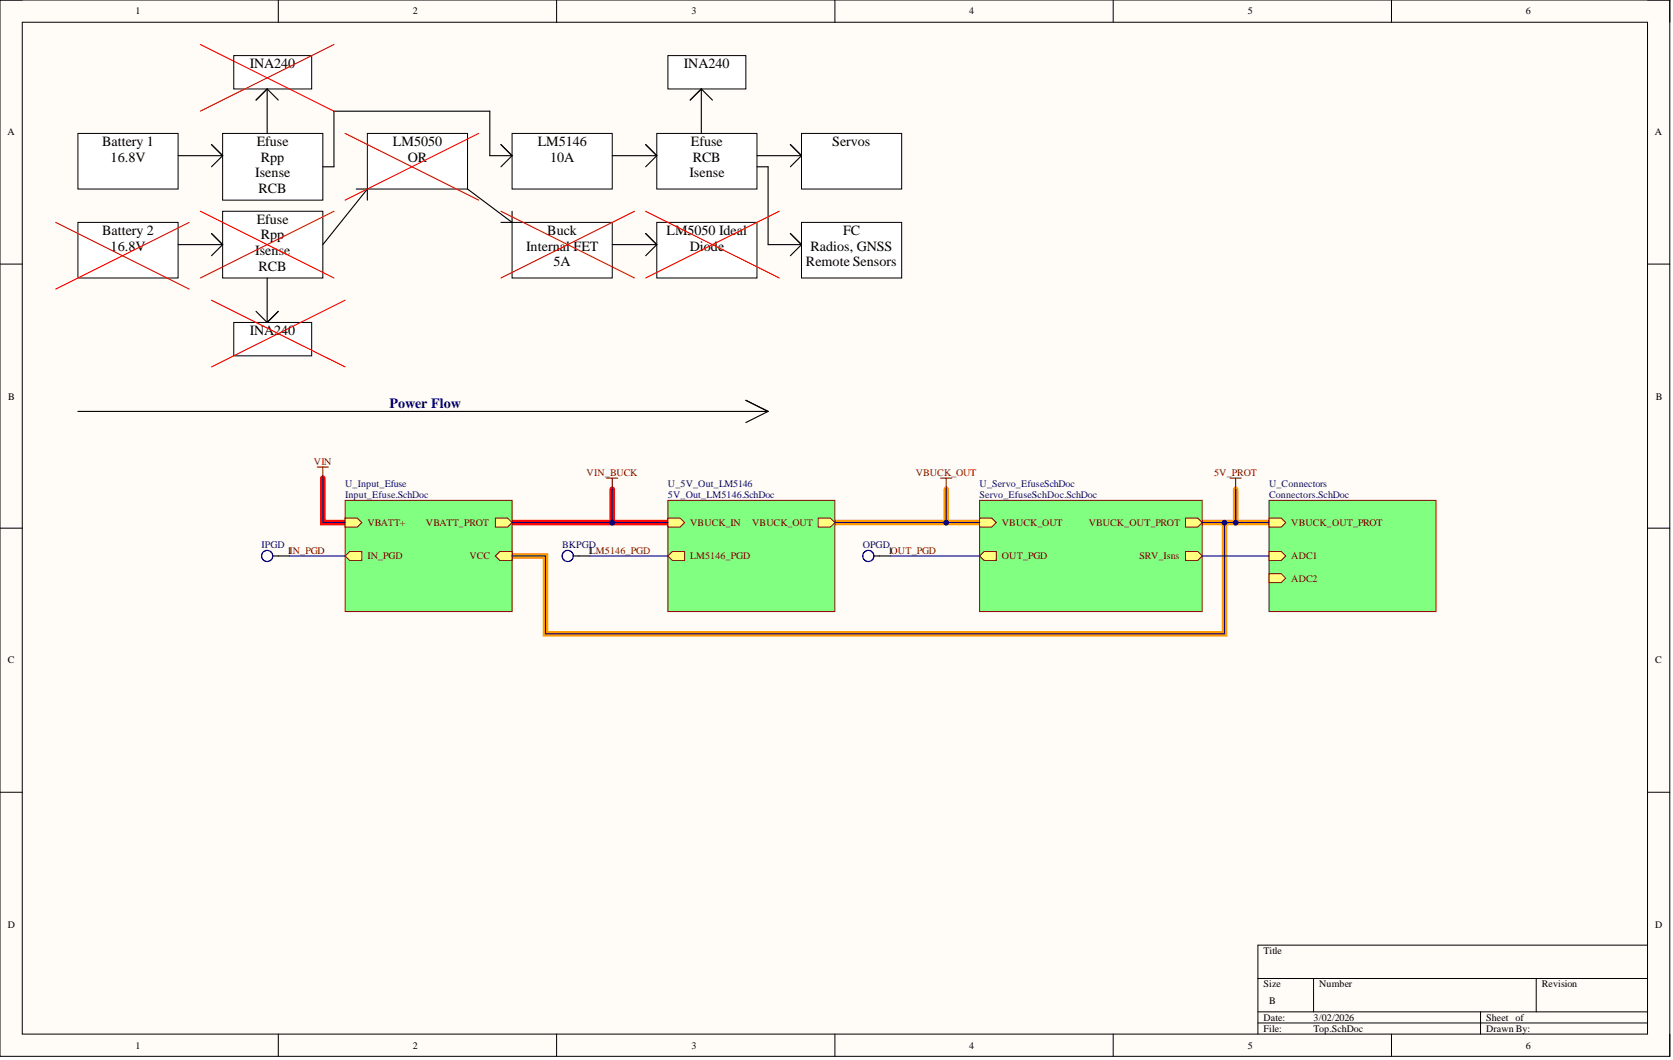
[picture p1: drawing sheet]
<svg xmlns="http://www.w3.org/2000/svg" width="381mm" height="241mm" viewBox="0 0 381 241" stroke-linecap="round" stroke-linejoin="round" font-family="sans-serif">
<path d="M0 0h380.3v240.5h-380.3z" fill-rule="evenodd" fill="#fffcf8"/>
<path d="M0 0h380.3v240.5h-380.3z" fill="none" stroke="#000" stroke-width=".23"/>
<path d="M5.1 5.1h370.1v230.3h-370.1z" fill-rule="evenodd" fill="#fffcf8"/>
<g fill="none" stroke="#000" stroke-width=".23">
<path d="M0 0h5.1M5.1 5.1h370.1v230.3h-370.1zM63.4 0v5.1M126.8 0v5.1M190.1 0v5.1M253.5 0v5.1M316.9 0v5.1M375.2 0h5.1v5.1M0 60.1h5.1M375.2 60.1h5.1M0 120.2h5.1M375.2 120.2h5.1"/>
<path d="M0 180.3h5.1M375.2 180.3h5.1M375.2 215.2h-88.7v20.2M63.4 235.4v5.1M126.8 235.4v5.1M190.1 235.4v5.1M253.5 235.4v5.1M286.5 222.7h88.7M286.5 230.3h88.7M286.5 232.9h88.7M299.1 222.7v7.6M316.9 235.4v5.1"/>
<path d="M337.2 230.3v5.1M349.8 222.7v7.6M380.3 235.4v5.1"/>
</g>
<path d="M73.5 108.8v10.2h5.1M116.6 119h35.5M139.4 111.4v7.6" fill="none" stroke="#f00" stroke-width="1.3"/>
<path d="M190.1 119h33M215.5 111.4v7.6M273.8 119h15.2M278.9 119v25.3h-154.7v-17.7h-7.6M281.4 111.4v7.6" fill="none" stroke="#f90" stroke-width="1.3"/>
<path d="M17.7 30.4h22.9v12.6h-22.9z" fill-rule="evenodd" fill="#fff"/>
<path d="M17.7 30.4h22.9v12.6h-22.9z" fill="none" stroke="#000" stroke-width=".23"/>
<path d="M17.7 50.6h22.9v12.7h-22.9z" fill-rule="evenodd" fill="#fff"/>
<path d="M17.7 50.6h22.9v12.7h-22.9z" fill="none" stroke="#000" stroke-width=".23"/>
<path d="M50.7 30.4h22.8v15.2h-22.8z" fill-rule="evenodd" fill="#fff"/>
<path d="M50.7 30.4h22.8v15.2h-22.8z" fill="none" stroke="#000" stroke-width=".23"/>
<path d="M50.7 48.1h22.8v15.2h-22.8z" fill-rule="evenodd" fill="#fff"/>
<path d="M50.7 48.1h22.8v15.2h-22.8z" fill="none" stroke="#000" stroke-width=".23"/>
<path d="M40.6 35.4h10.1M48.2 32.9l2.5 2.5M50.7 35.4l-2.5 2.6M40.6 55.7h10.1M48.2 53.2l2.5 2.5M50.7 55.7l-2.5 2.5" fill="none" stroke="#000" stroke-width=".25"/>
<path d="M83.7 30.4h22.8v12.6h-22.8z" fill-rule="evenodd" fill="#fff"/>
<path d="M83.7 30.4h22.8v12.6h-22.8z" fill="none" stroke="#000" stroke-width=".23"/>
<path d="M81.1 43h2.6M83.7 43l-10.2 12.7M83.7 43v2.6" fill="none" stroke="#000" stroke-width=".25"/>
<path d="M116.6 30.4h22.8v12.6h-22.8z" fill-rule="evenodd" fill="#fff"/>
<path d="M116.6 30.4h22.8v12.6h-22.8z" fill="none" stroke="#000" stroke-width=".23"/>
<path d="M116.6 50.6h22.8v12.7h-22.8z" fill-rule="evenodd" fill="#fff"/>
<path d="M116.6 50.6h22.8v12.7h-22.8z" fill="none" stroke="#000" stroke-width=".23"/>
<path d="M149.6 30.4h22.8v12.6h-22.8z" fill-rule="evenodd" fill="#fff"/>
<path d="M149.6 30.4h22.8v12.6h-22.8z" fill="none" stroke="#000" stroke-width=".23"/>
<path d="M149.6 50.6h22.8v12.7h-22.8z" fill-rule="evenodd" fill="#fff"/>
<path d="M149.6 50.6h22.8v12.7h-22.8z" fill="none" stroke="#000" stroke-width=".23"/>
<path d="M111.5 35.4h5.1M114.1 32.9l2.5 2.5M116.6 35.4l-2.5 2.6M139.4 35.4h10.2M147 32.9l2.6 2.5M149.6 35.4l-2.6 2.6M139.4 55.7h10.2M147 53.2l2.6 2.5M149.6 55.7l-2.6 2.5" fill="none" stroke="#000" stroke-width=".25"/>
<path d="M53.2 12.7h17.8v7.6h-17.8z" fill-rule="evenodd" fill="#fff"/>
<path d="M53.2 12.7h17.8v7.6h-17.8z" fill="none" stroke="#000" stroke-width=".23"/>
<path d="M60.8 20.3l-2.5 2.5M60.8 20.3v10.1M60.8 20.3l2.6 2.5M58.3 70.9l2.5 2.5M60.8 63.3v10.1M63.4 70.9l-2.6 2.5" fill="none" stroke="#000" stroke-width=".25"/>
<path d="M53.2 73.4h17.8v7.6h-17.8z" fill-rule="evenodd" fill="#fff"/>
<path d="M53.2 73.4h17.8v7.6h-17.8z" fill="none" stroke="#000" stroke-width=".23"/>
<path d="M152.1 12.7h17.8v7.6h-17.8z" fill-rule="evenodd" fill="#fff"/>
<path d="M152.1 12.7h17.8v7.6h-17.8z" fill="none" stroke="#000" stroke-width=".23"/>
<path d="M159.7 20.3l-2.5 2.5M159.7 20.3v10.1M159.7 20.3l2.5 2.5M106.5 43l10.1 7.6M114.1 50.6h2.5M116.6 48.1v2.5M17.7 93.7h157.2M169.9 91.1l5 2.6M174.9 93.7l-5 2.5" fill="none" stroke="#000" stroke-width=".25"/>
<path d="M182.5 30.4h22.8v12.6h-22.8z" fill-rule="evenodd" fill="#fff"/>
<path d="M182.5 30.4h22.8v12.6h-22.8z" fill="none" stroke="#000" stroke-width=".23"/>
<path d="M182.5 50.6h22.8v12.7h-22.8z" fill-rule="evenodd" fill="#fff"/>
<path d="M182.5 50.6h22.8v12.7h-22.8z" fill="none" stroke="#000" stroke-width=".23"/>
<path d="M111.5 35.4v-10.1h-35.4v12.7h-2.6M172.4 38h2.5v17.7h7.6M172.4 35.4h10.1M180 32.9l2.5 2.5M182.5 35.4l-2.5 2.6M180 53.2l2.5 2.5M182.5 55.7l-2.5 2.5" fill="none" stroke="#000" stroke-width=".25"/>
<path d="M78.6 30.4l30.4 15.2M109 30.4l-30.4 15.2M12.7 50.6l30.4 15.2M43.1 50.6l-30.4 15.2M45.6 48.1l30.5 15.2M76.1 48.1l-30.5 15.2M48.2 68.3l30.4 15.2M78.6 68.3l-30.4 15.2" fill="none" stroke="#f00" stroke-width=".25"/>
<path d="M78.6 113.9h38v25.3h-38z" fill-rule="evenodd" fill="#80ff80"/>
<path d="M78.6 113.9h38v25.3h-38z" fill="none" stroke="#800000" stroke-width=".23"/>
<path d="M78.6 118h2.8l1 1-1 1h-2.8z" fill-rule="evenodd" fill="#ffff80"/>
<path d="M78.6 118h2.8l1 1-1 1h-2.8z" fill="none" stroke="#800000" stroke-width=".23"/>
<path d="M112.8 118h2.8l1 1-1 1h-2.8z" fill-rule="evenodd" fill="#ffff80"/>
<path d="M112.8 118h2.8l1 1-1 1h-2.8z" fill="none" stroke="#800000" stroke-width=".23"/>
<path d="M112.8 126.6l1-1.1h2.8v2.1h-2.8z" fill-rule="evenodd" fill="#ffff80"/>
<path d="M112.8 126.6l1-1.1h2.8v2.1h-2.8z" fill="none" stroke="#800000" stroke-width=".23"/>
<path d="M78.6 126.6l1-1.1h2.8v2.1h-2.8z" fill-rule="evenodd" fill="#ffff80"/>
<path d="M78.6 126.6l1-1.1h2.8v2.1h-2.8z" fill="none" stroke="#800000" stroke-width=".23"/>
<path d="M152.1 113.9h38v25.3h-38z" fill-rule="evenodd" fill="#80ff80"/>
<path d="M152.1 113.9h38v25.3h-38z" fill="none" stroke="#800000" stroke-width=".23"/>
<path d="M152.1 118h2.8l1 1-1 1h-2.8z" fill-rule="evenodd" fill="#ffff80"/>
<path d="M152.1 118h2.8l1 1-1 1h-2.8z" fill="none" stroke="#800000" stroke-width=".23"/>
<path d="M186.3 118h2.8l1 1-1 1h-2.8z" fill-rule="evenodd" fill="#ffff80"/>
<path d="M186.3 118h2.8l1 1-1 1h-2.8z" fill="none" stroke="#800000" stroke-width=".23"/>
<path d="M152.1 126.6l1-1.1h2.8v2.1h-2.8z" fill-rule="evenodd" fill="#ffff80"/>
<path d="M152.1 126.6l1-1.1h2.8v2.1h-2.8z" fill="none" stroke="#800000" stroke-width=".23"/>
<path d="M223.1 113.9h50.7v25.3h-50.7z" fill-rule="evenodd" fill="#80ff80"/>
<path d="M223.1 113.9h50.7v25.3h-50.7z" fill="none" stroke="#800000" stroke-width=".23"/>
<path d="M223.1 118h2.8l1 1-1 1h-2.8z" fill-rule="evenodd" fill="#ffff80"/>
<path d="M223.1 118h2.8l1 1-1 1h-2.8z" fill="none" stroke="#800000" stroke-width=".23"/>
<path d="M270 125.5h2.8l1 1.1-1 1h-2.8z" fill-rule="evenodd" fill="#ffff80"/>
<path d="M270 125.5h2.8l1 1.1-1 1h-2.8z" fill="none" stroke="#800000" stroke-width=".23"/>
<path d="M270 118h2.8l1 1-1 1h-2.8z" fill-rule="evenodd" fill="#ffff80"/>
<path d="M270 118h2.8l1 1-1 1h-2.8z" fill="none" stroke="#800000" stroke-width=".23"/>
<path d="M223.1 126.6l1-1.1h2.8v2.1h-2.8z" fill-rule="evenodd" fill="#ffff80"/>
<path d="M223.1 126.6l1-1.1h2.8v2.1h-2.8z" fill="none" stroke="#800000" stroke-width=".23"/>
<path d="M289 113.9h38v25.3h-38z" fill-rule="evenodd" fill="#80ff80"/>
<path d="M289 113.9h38v25.3h-38z" fill="none" stroke="#800000" stroke-width=".23"/>
<path d="M289 118h2.8l1 1-1 1h-2.8z" fill-rule="evenodd" fill="#ffff80"/>
<path d="M289 118h2.8l1 1-1 1h-2.8z" fill="none" stroke="#800000" stroke-width=".23"/>
<path d="M289 125.5h2.8l1 1.1-1 1h-2.8z" fill-rule="evenodd" fill="#ffff80"/>
<path d="M289 125.5h2.8l1 1.1-1 1h-2.8z" fill="none" stroke="#800000" stroke-width=".23"/>
<path d="M289 130.6h2.8l1 1-1 1h-2.8z" fill-rule="evenodd" fill="#ffff80"/>
<path d="M289 130.6h2.8l1 1-1 1h-2.8z" fill="none" stroke="#800000" stroke-width=".23"/>
<path d="M45.6 10.1l30.5 15.2M76.1 10.1l-30.5 15.2M114.1 48.1l30.4 15.2M144.5 48.1l-30.4 15.2M147 48.1l30.5 15.2M177.5 48.1l-30.5 15.2" fill="none" stroke="#f00" stroke-width=".25"/>
<path d="M72.3 106.3h2.5M73.5 106.3v2.5M138.2 108.8h2.5M139.4 108.8v2.6M214.2 108.8h2.6M215.5 108.8v2.6M280.1 108.8h2.6M281.4 108.8v2.6" fill="none" stroke="#800000" stroke-width=".25"/>
<path d="M62.1 126.6h3.8M130.6 126.6h3.8M199 126.6h3.8" fill="none" stroke="#000" stroke-width=".25"/>
<g fill="none" stroke="#00f" stroke-width=".25">
<circle cx="60.8" cy="126.6" r="1.27"/>
<circle cx="129.3" cy="126.6" r="1.27"/>
<circle cx="197.7" cy="126.6" r="1.27"/>
</g>
<path d="M116.6 119h35.5" fill="none" stroke="#000080" stroke-width=".25"/>
<circle cx="139.4" cy="119" r=".51" fill="#000080"/>
<circle cx="139.4" cy="119" r=".51" fill="none" stroke="#000080" stroke-width=".23"/>
<path d="M190.1 119h33" fill="none" stroke="#000080" stroke-width=".25"/>
<circle cx="215.5" cy="119" r=".51" fill="#000080"/>
<circle cx="215.5" cy="119" r=".51" fill="none" stroke="#000080" stroke-width=".23"/>
<path d="M273.8 119h15.2" fill="none" stroke="#000080" stroke-width=".25"/>
<circle cx="278.9" cy="119" r=".51" fill="#000080"/>
<circle cx="278.9" cy="119" r=".51" fill="none" stroke="#000080" stroke-width=".23"/>
<circle cx="281.4" cy="119" r=".51" fill="#000080"/>
<circle cx="281.4" cy="119" r=".51" fill="none" stroke="#000080" stroke-width=".23"/>
<path d="M73.5 108.8v10.2h5.1M281.4 111.4v7.6M273.8 126.6h15.2" fill="none" stroke="#000080" stroke-width=".25"/>
<circle cx="281.4" cy="119" r=".51" fill="#000080"/>
<circle cx="281.4" cy="119" r=".51" fill="none" stroke="#000080" stroke-width=".23"/>
<path d="M215.5 111.4v7.6" fill="none" stroke="#000080" stroke-width=".25"/>
<circle cx="215.5" cy="119" r=".51" fill="#000080"/>
<circle cx="215.5" cy="119" r=".51" fill="none" stroke="#000080" stroke-width=".23"/>
<path d="M278.9 119v25.3h-154.7v-17.7h-7.6" fill="none" stroke="#000080" stroke-width=".25"/>
<circle cx="278.9" cy="119" r=".51" fill="#000080"/>
<circle cx="278.9" cy="119" r=".51" fill="none" stroke="#000080" stroke-width=".23"/>
<path d="M139.4 111.4v7.6" fill="none" stroke="#000080" stroke-width=".25"/>
<circle cx="139.4" cy="119" r=".51" fill="#000080"/>
<circle cx="139.4" cy="119" r=".51" fill="none" stroke="#000080" stroke-width=".23"/>
<path d="M65.9 126.6h12.7M134.4 126.6h17.7M202.8 126.6h20.3" fill="none" stroke="#000080" stroke-width=".25"/>
<g font-size="3.2">
<text x="56.9" y="15.5">INA240</text>
<text x="155.7" y="15.5">INA240</text>
<text x="23.2" y="33.2">Battery 1</text>
<text x="58.5" y="33.2">Efuse</text>
<text x="89.5" y="33.2">LM5050</text>
<text x="122.4" y="33.2">LM5146</text>
<text x="157.3" y="33.2">Efuse</text>
<text x="189.5" y="33.2">Servos</text>
<text x="25.2" y="36.8">16.8V</text>
<text x="58.1" y="40.3">Isense</text>
<text x="59.4" y="36.8">Rpp</text>
<text x="92.9" y="36.8">OR</text>
<text x="125.3" y="36.8">10A</text>
<text x="157" y="40.3">Isense</text>
<text x="157.8" y="36.8">RCB</text>
<text x="58.9" y="43.9">RCB</text>
<text x="23.2" y="53.5">Battery 2</text>
<text x="58.5" y="51">Efuse</text>
<text x="124.6" y="53.5">Buck</text>
<text x="151.8" y="53.5">LM5050 Ideal</text>
<text x="192" y="53.5">FC</text>
<text x="25.2" y="57">16.8V</text>
<text x="58.1" y="58.1">Isense</text>
<text x="59.4" y="54.5">Rpp</text>
<text x="119.8" y="57">Internal FET</text>
<text x="157.1" y="57">Diode</text>
<text x="184.6" y="57">Radios, GNSS</text>
<text x="58.9" y="61.6">RCB</text>
<text x="126.1" y="60.6">5A</text>
<text x="183.5" y="60.6">Remote Sensors</text>
<text x="56.9" y="76.3">INA240</text>
</g>
<text font-size="3.2" fill="#000080" x="88.7" y="93">Power Flow</text>
<g font-size="2.3">
<text x="30.8" y="3.3">1</text>
<text x="94.1" y="3.3">2</text>
<text x="157.5" y="3.3">3</text>
<text x="220.7" y="3.3">4</text>
<text x="284.2" y="3.3">5</text>
<text x="347.5" y="3.3">6</text>
<text x="1.7" y="30.8">A</text>
<text x="376.9" y="30.8">A</text>
<text x="1.9" y="91">B</text>
<text x="377.1" y="91">B</text>
<text x="65.4" y="126.1">1IN_PGD</text>
<text x="133.9" y="126.1">1LM5146_PGD</text>
<text x="202.3" y="126.1">1OUT_PGD</text>
<text x="1.8" y="151">C</text>
<text x="377" y="151">C</text>
<text x="1.8" y="211.2">D</text>
<text x="377" y="211.2">D</text>
<text x="287.7" y="217.2">Title</text>
<text x="287.7" y="224.8">Size</text>
<text x="300.4" y="224.8">Number</text>
<text x="351.1" y="224.8">Revision</text>
<text x="287.7" y="232.4">Date:</text>
<text x="289" y="228.6">B</text>
<text x="299.1" y="232.4">3/02/2026</text>
<text x="338.4" y="232.4">Sheet of</text>
<text x="30.8" y="238.7">1</text>
<text x="94.1" y="238.7">2</text>
<text x="157.5" y="238.7">3</text>
<text x="220.7" y="238.7">4</text>
<text x="284.2" y="238.7">5</text>
<text x="287.7" y="234.9">File:</text>
<text x="299.1" y="234.9">Top.SchDoc</text>
<text x="338.4" y="234.9">Drawn By:</text>
<text x="347.5" y="238.7">6</text>
</g>
<g font-size="2.3" fill="#800000">
<text x="71.5" y="105.8">VIN</text>
<text x="133.6" y="108.3">VIN_BUCK</text>
<text x="208.6" y="108.3">VBUCK_OUT</text>
<text x="276.5" y="108.3">5V_PROT</text>
<text x="83.7" y="119.7">VBATT+</text>
<text x="97" y="119.7">VBATT_PROT</text>
<text x="157.2" y="119.7">VBUCK_IN</text>
<text x="171.3" y="119.7">VBUCK_OUT</text>
<text x="228.2" y="119.7">VBUCK_OUT</text>
<text x="247.9" y="119.7">VBUCK_OUT_PROT</text>
<text x="294.1" y="119.7">VBUCK_OUT_PROT</text>
<text x="83.7" y="127.3">IN_PGD</text>
<text x="106.9" y="127.3">VCC</text>
<text x="157.2" y="127.3">LM5146_PGD</text>
<text x="228.2" y="127.3">OUT_PGD</text>
<text x="259.5" y="127.3">SRV_Isns</text>
<text x="294.1" y="127.3">ADC1</text>
<text x="294.1" y="132.4">ADC2</text>
</g>
<g font-size="2.3" fill="#000080">
<text x="78.6" y="110.9">U_Input_Efuse</text>
<text x="78.6" y="113.4">Input_Efuse.SchDoc</text>
<text x="152.1" y="110.9">U_5V_Out_LM5146</text>
<text x="152.1" y="113.4">5V_Out_LM5146.SchDoc</text>
<text x="223.1" y="110.9">U_Servo_EfuseSchDoc</text>
<text x="223.1" y="113.4">Servo_EfuseSchDoc.SchDoc</text>
<text x="289" y="110.9">U_Connectors</text>
<text x="289" y="113.4">Connectors.SchDoc</text>
<text x="59.6" y="124.8">IPGD</text>
<text x="128" y="124.8">BKPGD</text>
<text x="196.5" y="124.8">OPGD</text>
</g>
</svg>
